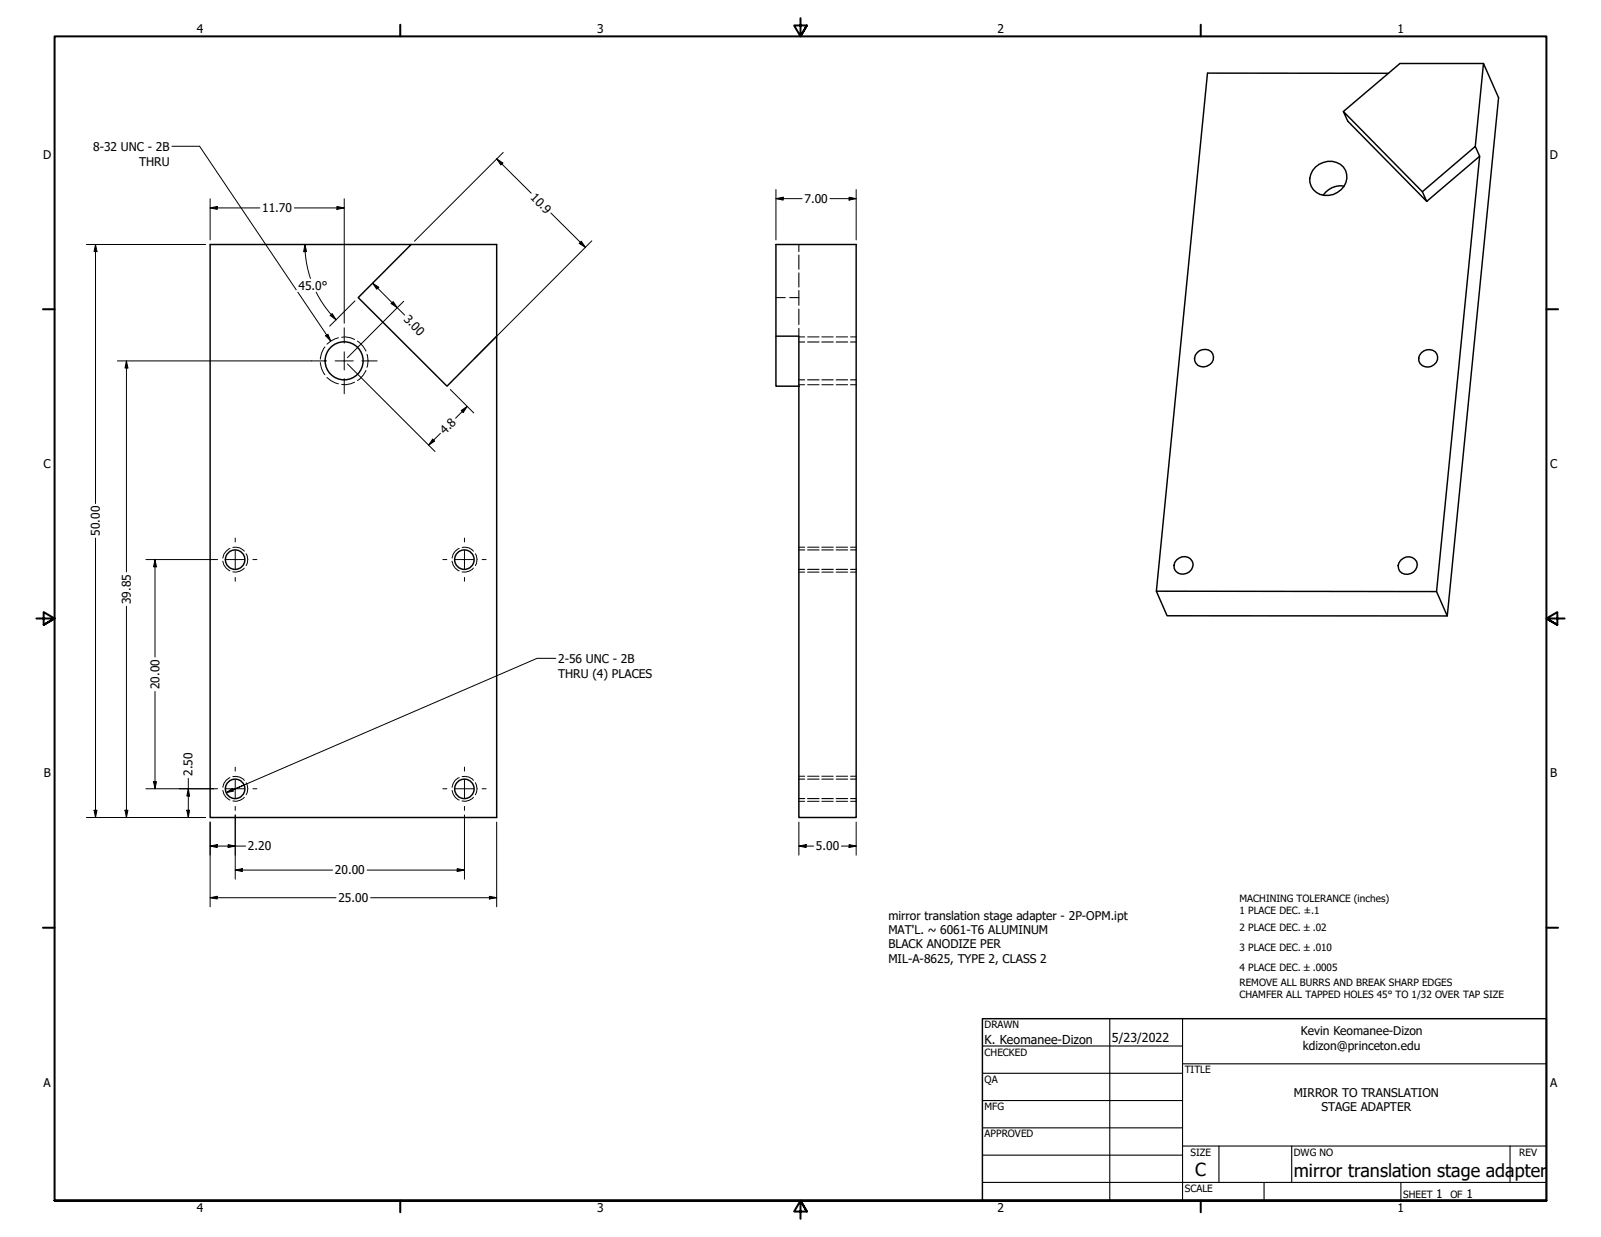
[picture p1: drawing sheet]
<svg xmlns="http://www.w3.org/2000/svg" width="559mm" height="432mm" viewBox="0 0 559 432" stroke-linecap="round" stroke-linejoin="round" font-family="sans-serif">
<!-- layer: Hidden Narrow (ANSI) -->
<g fill="none" stroke="#000" stroke-width=".35">
<path d="M118.1 117.9l-2.7 1.2-1.3 1M119.3 117.7l1.3-.1 3.2 .9M124.8 119.1a7.8 7.8 0 0 1 2.9 3.5M278.8 117.6h2.1M281.9 117.6h4M286.8 117.6h4M291.8 117.6h4M296.9 117.6h1.9M111.8 126.6a7.4 7.4 0 0 0 1.6 4.2M113.4 121.1a7.4 7.4 0 0 0-1.6 4.2M114.1 131.8l1.3 1 2.7 1.2M123.8 133.4l-3.2 .9-1.3-.1"/>
<path d="M127.7 129.3a7.8 7.8 0 0 1-2.9 3.5M128.1 123.7a6.9 6.9 0 0 1 0 4.5M278.8 134.3h2.1M281.9 134.3h4M286.8 134.3h4M291.8 134.3h4M296.9 134.3h1.9M77.8 195.9a4.2 4.2 0 0 0 2.5 3.4M80.3 191.5a4.3 4.3 0 0 0-2.5 3.3M81.3 191.1a4.1 4.1 0 0 1 4 1.3M85.3 198.3a4.5 4.5 0 0 1-4 1.3M85.9 193.3a4 4 0 0 1 0 4.1"/>
<path d="M157.8 195.9a4.2 4.2 0 0 0 2.5 3.4M160.3 191.5a4 4 0 0 0-2.5 3.3M161.3 191.1a3.9 3.9 0 0 1 3.9 1.3M165.2 198.3a4.2 4.2 0 0 1-3.9 1.3M165.9 193.3a4 4 0 0 1 0 4.1M278.8 199.7h2.1M278.8 191h2.1M281.9 199.7h4M281.9 191h4M286.8 199.7h4M286.8 191h4M291.8 199.7h4"/>
<path d="M291.8 191h4M296.9 199.7h1.9M296.9 191h1.9M77.8 275.9a4.2 4.2 0 0 0 2.5 3.4M80.3 271.5a4 4 0 0 0-2.5 3.3M81.3 271.1a4.1 4.1 0 0 1 4 1.3M85.3 278.3a4.2 4.2 0 0 1-4 1.3M85.9 273.2a4.1 4.1 0 0 1 0 4.2M157.8 275.9a4.2 4.2 0 0 0 2.5 3.4M160.3 271.5a3.7 3.7 0 0 0-2.5 3.3M161.3 271.1a3.9 3.9 0 0 1 3.9 1.3M165.2 278.3a4 4 0 0 1-3.9 1.3"/>
<path d="M165.9 273.2a4.1 4.1 0 0 1 0 4.2M278.8 279.7h2.1M278.8 271h2.1M281.9 279.7h4M281.9 271h4M286.8 279.7h4M286.8 271h4M291.8 279.7h4M291.8 271h4M296.9 279.7h1.9M296.9 271h1.9"/>
</g>
<!-- layer: Visible (ANSI) -->
<g fill="none" stroke="#000" stroke-width=".51">
<path d="M484.6 25.6l-63.2-.1-17.8 180.9 3.8 8.5 97.7 .1M517.8 22.2h-29.2l-19.7 16.7M459.2 58.3a6.6 6.6 0 0 1 10.4 1.2 6.6 6.6 0 0 1-7.3 8.7 5.6 5.6 0 0 1-4.9-3.9 5.6 5.6 0 0 1 1.8-6zM514.9 51.1l2.9-28.9 5.2 11.9-17.9 180.9-3.7-8.5 15-152M469.1 65a7.3 7.3 0 0 0-7.3 3.1M496.4 66.9l-27.5-28 1.5 3.4 27.6 28-1.6-3.4 18.5-15.8 1.5 3.4-18.4 15.8M143.5 85.3h29.9v32l-17.4 17.5-31-30.9 18.5-18.6h-70.2v200.1h100.1v-168.1M270.8 117.3v-32h28v200.1h-20v-168.1h-8v17.5h8M417.8 123.1a3.1 3.1 0 0 1 4.3-.8 3.1 3.1 0 0 1 .9 4.2 3.3 3.3 0 0 1-3.6 1.6 3.3 3.3 0 0 1-2.5-3.1l.3-1zM496.1 123.2a3.1 3.1 0 0 1 4.2-.8 3.1 3.1 0 0 1 1 4.2 3.3 3.3 0 0 1-3.6 1.5 3.3 3.3 0 0 1-2.5-3l.2-1zM410.7 195.5a3.2 3.2 0 0 1 3.7-1.1 3.2 3.2 0 0 1 1.9 3.5 3.5 3.5 0 0 1-3.1 2.5 3.5 3.5 0 0 1-3.4-2l.2-2.1zM488.9 195.6a3.1 3.1 0 0 1 3.8-1.1 3.1 3.1 0 0 1 1.8 3.4 3.4 3.4 0 0 1-3 2.6 3.4 3.4 0 0 1-3.4-2.1l-.1-1z"/>
<path d="M403.6 206.4l97.8 .1"/>
<circle cx="120.1" cy="126" r="6.6"/>
<circle cx="82.1" cy="195.4" r="3.4"/>
<circle cx="162.1" cy="195.4" r="3.4"/>
<circle cx="82.1" cy="275.4" r="3.4"/>
<circle cx="162.1" cy="275.4" r="3.4"/>
</g>
<!-- layer: Hidden (ANSI) -->
<g fill="none" stroke="#000" stroke-width=".38">
<path d="M278.8 85.3v2.5M278.8 89v5M278.8 95.2v5M270.8 103.9h3.3M275.7 103.9h3.1v2.7M278.8 101.4v2.5M278.8 107.9v5.4M278.8 114.6v2.7M278.8 119.4h2.1M281.9 119.4h4M286.8 119.4h4M291.8 119.4h4"/>
<path d="M296.9 119.4h1.9M278.8 132.6h2.1M281.9 132.6h4M286.8 132.6h4M291.8 132.6h4M296.9 132.6h1.9M278.8 198.8h2.1M278.8 192h2.1M281.9 198.8h4M281.9 192h4M286.8 198.8h4M286.8 192h4"/>
<path d="M291.8 198.8h4M291.8 192h4M296.9 198.8h1.9M296.9 192h1.9M278.8 278.8h2.1M278.8 272h2.1M281.9 278.8h4M281.9 272h4M286.8 278.8h4M286.8 272h4M291.8 278.8h4M291.8 272h4"/>
<path d="M296.9 278.8h1.9M296.9 272h1.9"/>
</g>
<!-- layer: Border (ANSI) -->
<g fill="none" stroke="#000" stroke-width=".7">
<path d="M139.7 8.6v4.1M279.4 6.3v6.4l-2.2-3.8h4.4l-2.2 3.8 2.2-3.8M419.1 8.6v4.1M15 107.9h4M539.8 107.9h4M12.7 215.9h6.3l-3.8-2.2v4.4l3.8-2.2-3.8 2.2M546.1 215.9h-6.3l3.8-2.2v4.4l-3.8-2.2 3.8 2.2M15 323.8h4M539.8 323.8h4M19 419.1v-406.4h520.8v406.4h-520.8h520.8M139.7 419.1v4.1M419.1 419.1v4.1"/>
<path d="M281.6 422.9l-2.2-3.8 2.2 3.8h-4.4l2.2-3.8v6.3"/>
</g>
<!-- layer: Title (ANSI) -->
<g fill="none" stroke="#000" stroke-width=".38">
<path d="M387.3 355.6v63.5M412.7 355.6v63.5M342.9 365.1h69.8M342.9 374.6h69.8M412.7 371.3h127.1M342.9 384.2h69.8M342.9 393.7h69.8M342.9 412.7h196.9M342.9 403.2h69.8M412.7 400h127.1M425.4 400v12.7M441.2 412.7v6.4"/>
<path d="M450.8 400v12.7M488.9 412.7v6.4M527 400v12.7"/>
</g>
<path d="M342.9 355.6h196.9v63.5h-196.9z" fill="none" stroke="#000" stroke-width=".51"/>
<!-- layer: Dimension (ANSI) -->
<g fill="none" stroke="#000" stroke-width=".35">
<path d="M173.4 55.4l2.1 1.5-.7 .7zM173.4 55.4l12 12M175.6 53.2l-30.9 31M73.3 72.6l2.5-.5v1zM73.3 69.4v14.4M73.3 72.6h17.4M102.7 72.6h17.4M117.6 72.1l2.5 .5-2.5 .5zM120.1 69.4v43.4M192.3 74.4l12 12M270.8 69.3l2.6-.5v1zM270.8 69.3h9.2"/>
<path d="M270.8 66.2v17.6M289.7 69.3h9.1M296.4 68.8l2.4 .5-2.4 .5zM298.8 66.2v17.6M30.2 85.3h41.6M33.3 85.3l.5 2.5h-1zM33.3 85.3v90.5M106.4 85.3l.6 2.5-1 .1zM106.4 85.3l.1 2.5M106.5 87.9l.6 4.7 1.3 4.6M130 98.9l2.2 1.4-.7 .7zM130 98.9l11.2 11.1"/>
<path d="M202.9 84.2l1.4 2.2-2.1-1.4zM206.6 84.1l-40.8 40.9M110.3 102l2.4 4.1 2.9 3.7M115.3 110.1l.7-.6 1.3 2.1zM115.6 109.8l1.7 1.8M123.9 105l-8.8 8.9M136.5 106l.7-.7 1.4 2.1zM140.9 105.2l-19.6 19.6M41 126h67.6M44.1 126l.5 2.5h-1zM44.1 126v73.6M121.3 127.1l30.5 30.5"/>
<path d="M157.2 136l8.2 8.1M151 153.3l.7 .7-2.1 1.4zM153.7 151.3l-4.1 4.1M161 143.3l2.1-1.4-1.4 2.1zM163.1 141.9l-4.1 4.1M33.3 187.8v97.6M50.9 195.3h23.6M54.1 195.3l.5 2.6h-1zM54.1 195.3v34.1M44.1 211.6v73.8M54.1 241.4v33.9M50.9 275.3h23.6"/>
<path d="M53.6 272.9h1l-.5 2.4zM65.7 275.3l.5 2.6h-1zM65.7 271.7v13.7M30.2 285.4h41.6M32.8 282.8h1l-.5 2.6zM43.6 282.8h1l-.5 2.6zM65.2 282.8h1l-.5 2.6zM73.3 295.3l2.5-.5v1zM73.3 295.3h12.4M73.3 287v29.5M79.6 294.8l2.5 .5-2.5 .5zM82.1 284.5v22.4"/>
<path d="M162.1 284.5v22.4M173.4 287v29.5M278.8 295.3l2.6-.5v1zM278.8 295.3h5.2M278.8 287v11.5M293.7 295.3h5.1M296.4 294.8l2.4 .5-2.4 .5zM298.8 287v11.5M73.3 313.4l2.5-.5v.9zM73.3 313.4h44M82.1 303.7l2.5-.5v1zM82.1 303.7h34"/>
<path d="M128.1 303.7h34M129.3 313.4h44.1M159.6 303.2l2.5 .5-2.5 .5zM170.8 312.9l2.6 .5-2.6 .4z"/>
</g>
<g fill="#000">
<path d="M173.4 55.4l2.1 1.5-.7 .7z" fill-rule="evenodd"/>
<path d="M73.3 72.6l2.5-.5v1z" fill-rule="evenodd"/>
<path d="M117.6 72.1l2.5 .5-2.5 .5z" fill-rule="evenodd"/>
<path d="M270.8 69.3l2.6-.5v1z" fill-rule="evenodd"/>
<path d="M296.4 68.8l2.4 .5-2.4 .5z" fill-rule="evenodd"/>
<path d="M33.3 85.3l.5 2.5h-1z" fill-rule="evenodd"/>
<path d="M106.4 85.3l.6 2.5-1 .1z" fill-rule="evenodd"/>
<path d="M202.9 84.2l1.4 2.2-2.1-1.4z" fill-rule="evenodd"/>
<path d="M115.3 110.1l.7-.6 1.3 2.1z" fill-rule="evenodd"/>
<path d="M130 98.9l2.2 1.4-.7 .7z" fill-rule="evenodd"/>
<path d="M136.5 106l.7-.7 1.4 2.1z" fill-rule="evenodd"/>
<path d="M44.1 126l.5 2.5h-1z" fill-rule="evenodd"/>
<path d="M151 153.3l.7 .7-2.1 1.4z" fill-rule="evenodd"/>
<path d="M161 143.3l2.1-1.4-1.4 2.1z" fill-rule="evenodd"/>
<path d="M54.1 195.3l.5 2.6h-1z" fill-rule="evenodd"/>
<path d="M53.6 272.9h1l-.5 2.4z" fill-rule="evenodd"/>
<path d="M65.7 275.3l.5 2.6h-1z" fill-rule="evenodd"/>
<path d="M32.8 282.8h1l-.5 2.6z" fill-rule="evenodd"/>
<path d="M43.6 282.8h1l-.5 2.6z" fill-rule="evenodd"/>
<path d="M65.2 282.8h1l-.5 2.6z" fill-rule="evenodd"/>
<path d="M73.3 295.3l2.5-.5v1z" fill-rule="evenodd"/>
<path d="M79.6 294.8l2.5 .5-2.5 .5z" fill-rule="evenodd"/>
<path d="M278.8 295.3l2.6-.5v1z" fill-rule="evenodd"/>
<path d="M296.4 294.8l2.4 .5-2.4 .5z" fill-rule="evenodd"/>
<path d="M73.3 313.4l2.5-.5v.9z" fill-rule="evenodd"/>
<path d="M82.1 303.7l2.5-.5v1z" fill-rule="evenodd"/>
<path d="M159.6 303.2l2.5 .5-2.5 .5z" fill-rule="evenodd"/>
<path d="M170.8 312.9l2.6 .5-2.6 .4z" fill-rule="evenodd"/>
</g>
<!-- layer: Center Mark (ANSI) -->
<g fill="none" stroke="#000" stroke-width=".35">
<path d="M120.1 114.4v5.4M108.6 126h5.4M117 126h6.3M120.1 122.8v6.4M120.1 132.1v5.4M126.3 126h5.3M74.5 195.3h1.4M78.9 195.3h6.4M82.1 187.8v1.4M82.1 192.2v6.3M88.3 195.3h1.4M154.6 195.3h1.4"/>
<path d="M158.9 195.3h6.4M162.1 187.8v1.4M162.1 192.2v6.3M168.3 195.3h1.4M82.1 201.5v1.4M162.1 201.5v1.4M74.5 275.3h1.4M78.9 275.3h6.4M82.1 267.8v1.4M82.1 272.2v6.3M88.3 275.3h1.4M154.6 275.3h1.4"/>
<path d="M158.9 275.3h6.4M162.1 267.8v1.4M162.1 272.2v6.3M168.3 275.3h1.4M82.1 281.5v1.4M162.1 281.5v1.4"/>
</g>
<!-- layer: Symbol (ANSI) -->
<path d="M60 51.1h9.7l33.7 50.1M103.9 102l11.5 17.1M113.7 117.2l.8-.5 .9 2.4zM194 229.8h-6.5l-106.2 45.9 3.9-1.7M79 276.7l2.1-1.4 .4 .9zM81.3 275.7l-2.3 1" fill="none" stroke="#000" stroke-width=".35"/>
<g fill="#000">
<path d="M113.7 117.2l.8-.5 .9 2.4z" fill-rule="evenodd"/>
<path d="M79 276.7l2.1-1.4 .4 .9z" fill-rule="evenodd"/>
</g>
<g font-size="6.3">
<text x="417.2" y="410.6">C</text>
<text x="451.6" y="410.7">mirror translation stage ada</text>
<text x="528.7" y="410.7">pter</text>
</g>
<g font-size="4.3">
<text x="343.7" y="364.3">K. Keomanee-Dizon</text>
<text x="388.1" y="363.7">5/23/2022</text>
</g>
<g font-size="4.2">
<text x="68.7" y="11.7">4</text>
<text x="208.4" y="11.7">3</text>
<text x="348.1" y="11.7">2</text>
<text x="487.8" y="11.7">1</text>
<text x="32.5" y="52.6">8-32 UNC - 2B</text>
<text x="15.1" y="55.5">D</text>
<text x="48.6" y="57.9">THRU</text>
<text x="540.9" y="55.5">D</text>
<text x="184.9" y="69.1" transform="rotate(45 184.9 69.1)">10.9</text>
<text x="280.8" y="70.9">7.00</text>
<text x="91.5" y="74.1">11.70</text>
<text x="104.2" y="101.1">45.0°</text>
<text x="140.7" y="111.6" transform="rotate(45 140.7 111.6)">3.00</text>
<text x="155.4" y="151.8" transform="rotate(-45 155.4 151.8)">4.8</text>
<text x="15.2" y="163.4">C</text>
<text x="541" y="163.4">C</text>
<text x="34.9" y="187" transform="rotate(-90 34.9 187)">50.00</text>
<text x="45.7" y="210.9" transform="rotate(-90 45.7 210.9)">39.85</text>
<text x="194.8" y="231.3">2-56 UNC - 2B</text>
<text x="194.8" y="236.7">THRU (4) PLACES</text>
<text x="55.6" y="240.5" transform="rotate(-90 55.6 240.5)">20.00</text>
<text x="15.3" y="271.4">B</text>
<text x="67.2" y="270.9" transform="rotate(-90 67.2 270.9)">2.50</text>
<text x="541.1" y="271.4">B</text>
<text x="86.6" y="296.9">2.20</text>
<text x="284.8" y="296.9">5.00</text>
<text x="116.9" y="305.2">20.00</text>
<text x="118.1" y="314.9">25.00</text>
<text x="310.1" y="321">mirror translation stage adapter - 2P-OPM.ipt</text>
<text x="310.1" y="326.1">MAT'L. ~ 6061-T6 ALUMINUM</text>
<text x="310.1" y="331.1">BLACK ANODIZE PER</text>
<text x="310.1" y="336.1">MIL-A-8625, TYPE 2, CLASS 2</text>
<text x="454" y="361.4">Kevin Keomanee-Dizon</text>
<text x="454.8" y="366.5">kdizon@princeton.edu</text>
<text x="15.2" y="379.3">A</text>
<text x="451.5" y="382.8">MIRROR TO TRANSLATION</text>
<text x="541" y="379.3">A</text>
<text x="461.2" y="387.8">STAGE ADAPTER</text>
<text x="501.3" y="418.3">1</text>
<text x="511.8" y="418.3">1</text>
<text x="68.7" y="423.2">4</text>
<text x="208.4" y="423.2">3</text>
<text x="348.1" y="423.2">2</text>
<text x="487.8" y="423.2">1</text>
</g>
<g font-size="3.5">
<text x="432.6" y="314.9">MACHINING TOLERANCE (inches)</text>
<text x="432.6" y="319.1">1 PLACE DEC. ±.1</text>
<text x="432.6" y="325">2 PLACE DEC. ±.02</text>
<text x="432.6" y="331.9">3 PLACE DEC. ±.010</text>
<text x="432.6" y="338.8">4 PLACE DEC. ±.0005</text>
<text x="432.6" y="344">REMOVE ALL BURRS AND BREAK SHARP EDGES</text>
<text x="432.6" y="348.2">CHAMFER ALL TAPPED HOLES 45° TO 1/32 OVER TAP SIZE</text>
<text x="343.7" y="358.9">DRAWN</text>
<text x="343.7" y="368.5">CHECKED</text>
<text x="413.5" y="374.6">TITLE</text>
<text x="343.7" y="378">QA</text>
<text x="343.7" y="387.5">MFG</text>
<text x="343.7" y="397.1">APPROVED</text>
<text x="415.5" y="403.4">SIZE</text>
<text x="451.6" y="403.4">DWG NO</text>
<text x="530.3" y="403.4">REV</text>
<text x="413.5" y="416.1">SCALE</text>
<text x="489.7" y="418.3">SHEET</text>
<text x="506.2" y="418.3">OF</text>
</g>
</svg>
